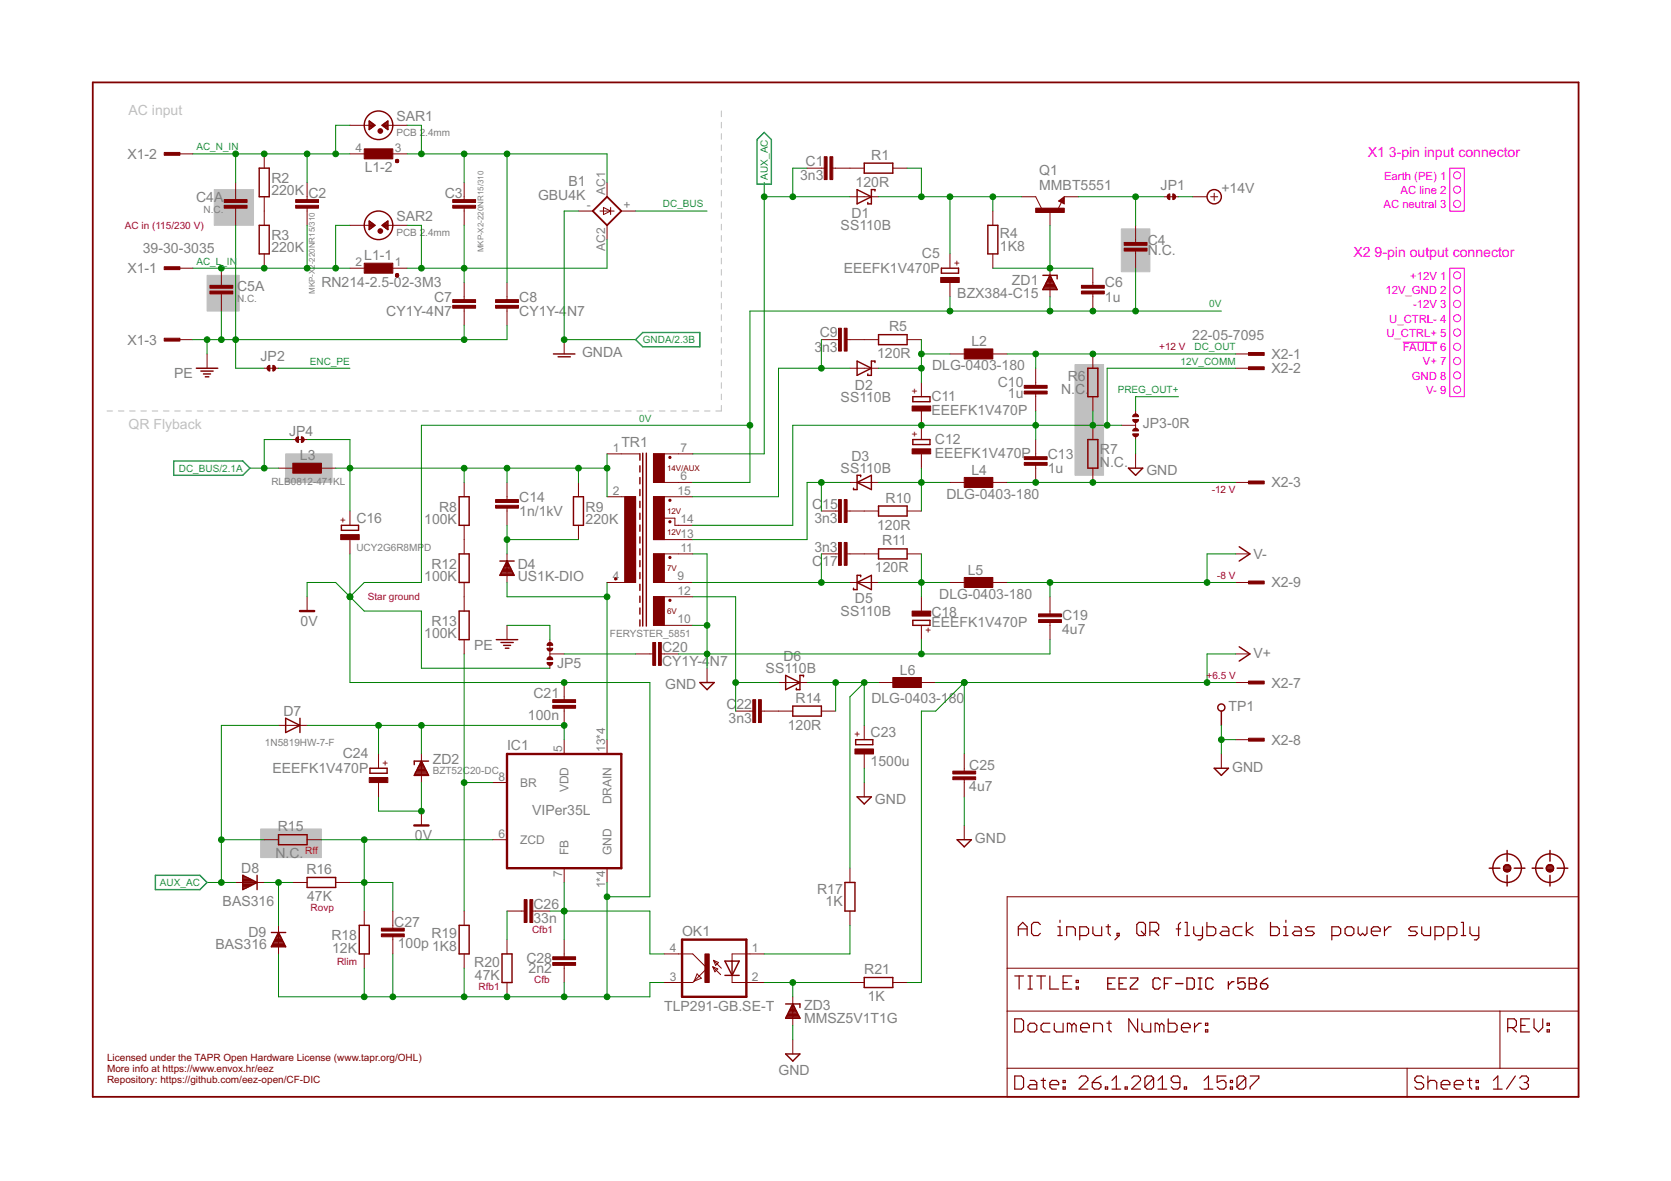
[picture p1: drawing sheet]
<svg xmlns="http://www.w3.org/2000/svg" width="297mm" height="210mm" viewBox="0 0 297 210" stroke-linecap="round" stroke-linejoin="round" font-family="sans-serif">
<g fill="none" stroke="#c0c0c0" stroke-width=".18">
<path d="M128.2 19.7v1M128.2 21.7v1.1M128.2 23.7v1.1M128.2 25.8v1M128.2 27.8v1M128.2 29.8v1M128.2 31.8v1M128.2 33.8v1M128.2 35.8v1M128.2 37.8v1M128.2 39.9v1M128.2 41.9v1"/>
<path d="M128.2 43.9v1M128.2 45.9v1M128.2 47.9v1M128.2 49.9v1M128.2 51.9v1M128.2 53.9v1M128.2 55.9v1.1M128.2 58v1M128.2 60v1M19 73h1M21 73h1M23 73h1"/>
<path d="M25 73h1M27.1 73h.9M29 73h1.1M31.1 73h.9M33.1 73h1M35.1 73h1M37.1 73h1M39.1 73h1M41.1 73h1M43.1 73h1M45.1 73h1M47.1 73h1"/>
<path d="M49.1 73h1M51.1 73h1M53.1 73h1M55.1 73h1M57.1 73h1M59.1 73h1M61.1 73h1M63.1 73h1M65.1 73h1M67.1 73h1M69.1 73h1M71.1 73h1"/>
<path d="M73.1 73h1M75.1 73h1M77.1 73h1M79.1 73h1M81.1 73h1M83.1 73h1.1M85.2 73h.9M87.1 73h1.1M89.2 73h1M91.2 73h1M93.2 73h1M95.2 73h1"/>
<path d="M97.2 73h1M99.2 73h1M101.2 73h1M103.2 73h1M105.2 73h1M107.2 73h1M109.2 73h1M111.2 73h1M113.2 73h1M115.2 73h1M117.2 73h1M119.2 73h1"/>
<path d="M121.2 73h1M123.2 73h1M125.2 73h1M128.2 72.1v.9h-1M128.2 62v1M128.2 64v1M128.2 66v1M128.2 68v1M128.2 70v1"/>
</g>
<g fill="#c0c0c0" stroke="#c0c0c0" stroke-width=".18">
<path d="M46.3 147.3h10.8v5.1h-10.8z"/>
<path d="M199.3 40.7h5.1v7.6h-5.1z"/>
<path d="M38.1 33.7h7v6.3h-7z"/>
<path d="M36.8 48.9h5.7v6.4h-5.7z"/>
<path d="M50.8 80.7h8.2v5h-8.2z"/>
<path d="M191.1 64.8h5.1v19.7h-5.1z"/>
</g>
<g fill="none" stroke="#800000" stroke-width=".21">
<path d="M180.4 173.5h1.5M181 166.3v-1.6l.8-.8 .8 .8v1.6M181 165.1h1.6M181.2 173.5v2.3M182.7 173.5h.8M182.7 175.8h.8M183.1 173.5v2.3M184.3 173.5h1.5M184.9 164.3l-.4-.4h-.8l-.3 .4v1.6l.3 .4h.8l.4-.4M185.1 173.5v2.3M186.6 173.5v2.3h1.6M188 166.3h.8"/>
<path d="M188 164.7h.4v1.6M188.4 163.6v.3M189 174.6h.7M189.6 166.3v-1.6h1.2l.4 .4v1.2M190.5 173.5h-1.5v2.3h1.5M191.3 175.4h.4v.4h-.4zM191.3 174.2h.4v.4h-.4zM191.9 166.3h1.2l.4-.4v-.8l-.4-.4h-1.2v2.3M194.3 164.7v1.2l.4 .4h1.1v-1.6M196.6 164.7h.8M197 164.3v1.6l.4 .4M198.6 165.9h.3v.4h-.3z"/>
<path d="M198.9 166.3l-.7 .7M202.5 163.9h.7l.4 .4v1.6l-.4 .4h-.7l-.4-.4v-1.6zM202.9 165.5l.7 .8M204.4 165.5h1.2l.4-.4v-.8l-.4-.4h-1.2v2.4M205.2 165.5l.8 .8M209.1 165.1h.8M209.9 163.9l-.4 .4v2M210.7 163.9h.3v2.4M210.7 166.3h.7M212.2 164.7v1.2l.4 .4h1.2M213.8 164.7v2l-.4 .3h-.4M214.5 163.9v2.4h1.2l.4-.4v-.8l-.4-.4h-1.2"/>
<path d="M217.3 164.7h.8l.3 .4v1.2h-1.1l-.4-.4 .4-.4h1.1M220.8 164.7h-1.2l-.4 .4v.8l.4 .4h1.2M221.6 163.9v2.4M222.7 164.7l-1.1 .8 1.1 .8M225.8 163.9v2.4h1.2l.4-.4v-.8l-.4-.4h-1.2M228.2 166.3h.8M228.2 164.7h.4v1.6M228.6 163.6v.3M230.1 164.7h.8l.4 .4v1.2h-1.2l-.4-.4 .4-.4h1.2M233.6 164.7h-1.1l-.4 .4 .4 .4h.8l.3 .4-.3 .4h-1.2M236.7 166.3h1.2l.4-.4v-.8l-.4-.4h-1.2v2.3M239.5 164.7h.8l.4 .4v.8l-.4 .4h-.8l-.4-.4v-.8z"/>
<path d="M241.4 164.7v1.2l.4 .4 .4-.4 .4 .4 .4-.4v-1.2M243.8 165.5h1.5v-.4l-.4-.4h-.7l-.4 .4v.8l.4 .4h.7M246.1 164.7v1.6M247.3 164.7h-.4l-.8 .8M252 164.7h-1.2l-.4 .4 .4 .4h.8l.4 .4-.4 .4h-1.2M252.7 164.7v1.2l.4 .4h1.2v-1.6M255.1 166.3h1.1l.4-.4v-.8l-.4-.4h-1.1v2.3M257.4 166.3h1.2l.4-.4v-.8l-.4-.4h-1.2v2.3M259.8 163.9h.3v2.4M259.8 166.3h.7M261.3 164.7v1.2l.4 .4h1.2M262.9 164.7v2l-.4 .3h-.4"/>
<path d="M180.4 181.1h1.2l.3 .4v1.5l-.3 .4h-1.2zM180.4 191.2h1.2l.3 .4v1.6l-.3 .4h-1.2zM182.7 182.2l.4-.3h.8l.4 .3v.8l-.4 .4h-.8l-.4-.4zM183.1 192h.8l.4 .4v1.2h-1.2l-.4-.4 .4-.4h1.2M185.1 192h.7M185.5 191.6v1.6l.3 .4M186.6 192.8h1.6v-.4l-.4-.4h-.8l-.4 .4v.8l.4 .4h.8M186.6 181.9h-1.1l-.4 .3v.8l.4 .4h1.1M187.4 181.9v1.1l.4 .4h1.2v-1.5M189 193.2h.4v.4h-.4zM189 192h.4v.4h-.4zM190.5 182.2l-.4-.3h-.4v1.5"/>
<path d="M190.5 182.2l.4-.3 .4 .3v1.2M190.5 182.2v1.2M191.8 191.6l.4-.4h.8l.4 .4v.4l-1.6 1.6h1.6M192.1 182.6h1.5v-.4l-.3-.3h-.8l-.4 .3v.8l.4 .4h.8M194.2 192.4h1.1l.4 .4v.4l-.4 .4h-.8l-.3-.4zM194.4 183.4v-1.5h1.2l.4 .3v1.2M195.7 191.2l-.8 .4-.7 .8M196.5 193.2h.4v.4h-.4zM196.8 181.9h.7M197.1 181.5v1.5l.4 .4M197.7 193.6h1.5M197.7 192l.7-.8v2.4"/>
<path d="M200 193.2h.4v.4h-.4zM201.2 191.6l.4-.4h.7l.4 .4v.4l-1.5 1.6h1.5M202.2 181.1v2.3l-1.5-2.3v2.3M203 181.9v1.1l.4 .4h1.2v-1.5M205.1 191.6v1.6l-.4 .4h-.8l-.4-.4M205.1 191.6l-.4-.4h-.8l-.4 .4v1.6M205.1 191.6l-1.6 1.6M205.8 193.6h1.6M205.8 192l.8-.8v2.4M206.1 182.2l-.4-.3h-.4v1.5M206.1 182.2v1.2M206.1 182.2l.4-.3 .4 .3v1.2"/>
<path d="M207.7 181.1v2.3h1.2l.3-.4v-.8l-.3-.3h-1.2M209.7 192.4h-1.1l-.4-.4v-.4l.4-.4h.8l.3 .4v1.6l-.3 .4h-.8l-.4-.4M210 182.6h1.6v-.4l-.4-.3h-.8l-.4 .3v.8l.4 .4h.8M210.5 193.2h.4v.4h-.4zM212.3 181.9v1.5M213.5 181.9h-.4l-.8 .7M214 193.6h1.6M214 192l.8-.8v2.4M214.3 183h.4v.4h-.4zM214.3 181.9h.4v.3h-.4zM217.9 191.2h-1.5v1.2l.7-.4h.5l.3 .4v.8l-.3 .4h-.8l-.4-.4M218.7 193.2h.4v.4h-.4z"/>
<path d="M218.7 192h.4v.4h-.4zM221.4 191.6l-.4-.4h-.7l-.4 .4v1.6M221.4 191.6v1.6l-.4 .4h-.7l-.4-.4M221.4 191.6l-1.5 1.6M222.2 191.2h1.6v.4l-1.6 1.6v.4M253.1 191.6l-.4-.4h-.8l-.4 .4v.4l.4 .4h.8l.4 .4v.4l-.4 .4h-.8l-.4-.4M253.8 192.4l.4-.4h.8l.4 .4v1.2M253.8 191.2v2.4M256.2 192.8h1.5v-.4l-.4-.4h-.7l-.4 .4v.8l.4 .4h.7M258.5 192.8h1.6v-.4l-.4-.4h-.8l-.4 .4v.8l.4 .4h.8M260.9 192h.7M261.2 191.6v1.6l.4 .4"/>
<path d="M262.4 193.2h.4v.4h-.4zM262.4 192h.4v.4h-.4zM265.5 193.6h1.5M265.5 192l.8-.8v2.4M268 182.6h1.2l.4-.4v-.7l-.4-.4h-1.2v2.3M268.8 182.6l.8 .8M269.4 191.2l-1.6 2.4M270.2 191.6l.3-.4h.8l.4 .4v.4l-.4 .4M270.3 182.2h.8M270.9 192.4h.4M271.3 192.4l.4 .4v.4l-.4 .4h-.8l-.3-.4M271.9 181.1h-1.6v2.3h1.6"/>
<path d="M272.7 181.1v1.5l.8 .8 .7-.8v-1.5M275 183h.4v.4h-.4zM275 181.9h.4v.3h-.4z"/>
</g>
<g fill="none" stroke="#800000" stroke-width=".25">
<path d="M46.1 29.9h1.8v5.1h-1.8zM65.6 21.5l1.1 .8-1.1 .7zM65.6 39.3l1.1 .7-1.1 .8zM65.6 39.9h.8M65.6 39.6h.5M65.6 39.4h.2M65.6 23h.1M65.6 22.8h.4M65.6 22.5h.7M65.6 22.3h1M65.6 22.1h.8M65.6 21.9h.5"/>
<path d="M65.6 21.6h.2M67.9 22.3l1-.8v1.5zM68 22.3h.9M68.2 39.9h.7M68.2 22.1h.7M68.3 22.5h.6M68.5 39.6h.4M68.5 21.9h.4M68.6 22.8h.3M68.7 39.4h.2M68.7 21.6h.2M68.9 23h.1"/>
<path d="M70.3 28.5h.5M70.4 28.7a.25 .25 0 0 1 .2-.3 .25 .25 0 0 1 .2 .3M70.4 28.7l.1 .2 .3-.2M70.4 28.7h.4M152.4 33.7l2.5 1.3-2.5 1.2zM153.6 29h5.1v1.8h-5.1zM155.5 34v-.3h-.6v2.5h-.6v-.2M188.7 35.7l.2-.1v.4l-.5-.3 .7-.5v.8M46.1 40h1.8v5.1h-1.8zM65.6 40.7h.1M65.6 40.5h.4M65.6 40.3h.7"/>
<path d="M65.6 40.1h1M67.9 40l1-.7v1.5zM68 40.1h.9M68.3 40.3h.6M68.6 40.5h.3M68.9 40.7h.1M70.3 49h.5M70.4 48.7a.25 .25 0 0 0 0 .4 .25 .25 0 0 0 .4 0 .25 .25 0 0 0 0-.4M70.4 48.7h.4M156.2 59.5h5v1.8h-5zM167.3 47.7h3.1v.9h-3.1zM175.6 40h1.8v5.1h-1.8z"/>
<path d="M185.4 48.9h2.5v.7M185.4 51.4h2.5M185.5 51.2h2.3M185.6 51h2.1M185.7 50.7h1.8M185.8 50.5h1.6M185.9 50.3h1.4M186.1 50.1h1.1M186.2 49.8h.9M186.3 49.6h.7M186.4 49.4h.5M186.5 49.2h.3"/>
<path d="M186.6 49h.1M186.6 48.9l1.3 2.6h-2.5zM34.9 65.4h3.8M35.7 66h2.2M36.2 66.5h1.2M36.5 67h.6M98.4 62.9h3.8M99.2 63.4h2.2M152.4 64.2l2.5 1.2-2.5 1.3zM155.5 64.4v-.2h-.6v2.5h-.6v-.2M162.3 70.5h3v.9h-3zM162.3 78.1h3v.9h-3z"/>
<path d="M193.4 65.4h1.8v5.1h-1.8zM193.4 78.1h1.8v5.1h-1.8zM60.7 93.4h3v.9h-3zM81.6 88.3h1.8v5.1h-1.8zM81.6 98.4h1.8v5.1h-1.8zM88.9 99.7h2.5M90.1 99.8h.1M90.1 99.7l1.3 2.6h-2.5zM101.9 88.3h1.8v5.1h-1.8zM113.7 80.7v1.1M113.7 82.8v1.1M113.7 84.9v1.1"/>
<path d="M113.7 87v1.1M113.7 89.1v1.1M113.7 91.2v1.1M113.7 93.3v1.1M113.7 95.4v1.1M113.7 97.5v1.1M113.7 99.6v1.1M114.3 80.5v30.8M114.9 80.5v30.8M152.4 85.7l2.5-1.2v2.5zM153 84.7v-.2h-.6v2.5h-.7v-.2M156.2 89.9h5v1.8h-5z"/>
<path d="M156.2 97.6h5v1.7h-5zM200.6 83.2h2.5l-1.2 1.3zM220.3 97.2l1.9 1.2-1.9 1.3M81.6 108.6h1.8v5.1h-1.8zM88.2 113.7h3.8M89 102.1h2.3M89 114.2h2.2M89.1 101.9h2.1M89.2 101.6h1.9M89.3 101.4h1.7M89.4 101.2h1.5M89.5 101h1.3"/>
<path d="M89.5 114.7h1.3M89.6 100.7h1M89.7 100.5h.8M89.8 115.2h.7M89.9 100.3h.5M90 100.1h.3M113.7 101.7v1.1M113.7 103.8v1.1M113.7 106v1.1M113.7 108.1v1.1M113.7 110.2v1.1M152.4 103.5l2.5-1.2v2.5z"/>
<path d="M153 102.5v-.2h-.6v2.5h-.7v-.3M162.3 110.3h3v.8h-3zM220.3 115l1.9 1.2-1.9 1.3M50.8 127.7l2.5 1.2-2.5 1.3zM53.3 127.7v2.5M65.8 136.5h3v.9h-3zM73.7 137.6h2.4M73.8 137.4h2.2M73.9 137.2h2M74.1 136.9h1.6M74.2 136.7h1.4M74.3 136.5h1.2"/>
<path d="M74.4 136.3h1M74.5 136.1h.8M74.6 135.8h.6M74.7 135.6h.4M74.8 135.4h.2M74.9 135.3l1.3 2.5h-2.6zM76.2 135.3h-2.6v.6M124.4 121.3h2.6l-1.3 1.3zM139.7 120l2.5 1.3-2.5 1.3zM140.9 125.5h5.1v1.8h-5.1zM142.8 120.3v-.3h-.6v2.6h-.6v-.3M152.1 131.5h3.1v.9h-3.1z"/>
<path d="M215.8 136.5h2.6l-1.3 1.3zM217.1 126.4v2.5M43.2 155.6l2.5 1.2-2.5 1.3zM43.2 158.1h.1M43.2 157.8h.5M43.2 157.6h1M43.2 157.4h1.4M43.2 157.2h1.9M43.2 157h2.3M43.2 156.7h2.2M43.2 156.5h1.8M43.2 156.3h1.4"/>
<path d="M43.2 156.1h.9M43.2 155.9h.5M43.2 155.6h.1M45.7 155.6v2.5M49.5 148.4h5.1v1.7h-5.1zM54.6 156h5.1v1.7h-5.1zM150.2 156.8h1.8v5.1h-1.8zM152.4 141.6h2.5l-1.3 1.3zM170.1 149.2h2.6l-1.3 1.3zM264.7 154.3h1.9M267.3 154.3a.64 .64 0 0 0 .6 .7 .64 .64 0 0 0 .6-.7M267.3 154.3h1.2"/>
<path d="M267.3 154.5h1.2M267.3 154.1h1.2M267.3 154.1v.2M267.4 154.7h1M267.5 153.8h.8M267.9 151.2v1.9M267.9 155.6v1.9M268.4 153.9a.64 .64 0 0 0-1.1 .2M268.4 153.9l.1 .4M269.2 154.3h1.9M272.4 154.3h1.9M274.9 154.3h1.3"/>
<path d="M274.9 154.5h1.2M274.9 154.1a.64 .64 0 0 0 .5 .8 .64 .64 0 0 0 .8-.6M274.9 154.1h1.2M275 154.7h1M275.1 153.9a.64 .64 0 0 1 1 .2M275.1 153.9l-.2 .2M275.1 153.8h.8M275.5 151.2v1.9M275.5 155.6v1.9M276.1 154.1l.1 .2M276.8 154.3h1.9M48.2 165.7h2.6"/>
<path d="M48.3 168.1h2.4M48.5 167.8h2M48.6 167.6h1.8M48.7 167.4h1.6M48.8 167.2h1.4M48.9 166.9h1.2M49 166.7h1M49.1 166.5h.8M49.2 166.3h.6M49.3 166.1h.4M49.4 165.8h.2M49.5 165.7l1.3 2.6h-2.6z"/>
<path d="M63.9 164.5h1.7v5h-1.7zM81.6 164.5h1.8v5h-1.8zM89.2 169.5h1.8v5.1h-1.8zM128.9 170.8h2.5l-1.3 2.6zM128.9 173.4h2.5M130.1 170.8v2.6M139.7 178.4h2.5v.7M140.2 179.8h1.4M140.3 179.6h1.2M140.4 179.4h1M140.6 179.2h.7M140.7 178.9h.5"/>
<path d="M140.8 178.7h.3M140.9 178.5h.1M140.9 178.4l1.3 2.6h-2.5zM153.6 173.7h5.1v1.8h-5.1zM139.7 187.3h2.5l-1.3 1.3zM139.8 180.7h2.3M139.9 180.5h2.1M140 180.3h1.8M140.1 180.1h1.6"/>
<circle cx="67.3" cy="22.3" r="2.54"/>
<circle cx="215.8" cy="35" r="1.27"/>
<circle cx="67.3" cy="40" r="2.54"/>
<circle cx="217.1" cy="125.8" r=".64"/>
<circle cx="267.9" cy="154.3" r="2.54"/>
<circle cx="275.5" cy="154.3" r="2.54"/>
</g>
<g fill="none" stroke="#800000" stroke-width=".18">
<path d="M31.7 27.3h2.6M41.9 32.4v3.1M41.9 37v3M47 27.3v2.6M47 35v5M54.6 32.4v3.1M54.6 37v3M62.2 27.3h2.5M62.2 22.3h3.5M68.9 22.3h3.5M69.8 27.3h2.6M82.5 32.4v3.1"/>
<path d="M82.5 37v3M102.8 37.5h2.6M106.6 37.5h2.6M107.3 36.9l1.2 .6-1.2 .6zM107.9 32.4v2.6M108.5 36.9v1.2M110.4 37.5h2.6M143.5 29.9h3M148 29.9h5.6M151.1 35h5.1M158.7 29.9h2.5M176.5 37.5v2.5"/>
<path d="M181.6 35h2.5l1 2M186.6 37.5v2.5M188.2 35.7l1-.7v1.2zM188.7 36l-.6 1.2M189.2 35h2.5M206.9 35h2.6M212 35h2.6M215.2 35h1.3M215.8 34.3v1.3M31.7 47.7h2.6M39.3 47.7v3M39.3 52.2v3.1"/>
<path d="M47 45.1v2.6M62.2 47.7h2.5M62.2 40h3.5M68.9 40h3.5M69.8 47.7h2.6M82.5 50.2v3.1M82.5 54.8v3M90.1 50.2v3.1M90.1 54.8v3M107.9 40v2.6M168.9 45.1v2.6M168.9 50.2v2.5"/>
<path d="M176.5 45.1v2.6M186.6 47.7v5M194.3 47.7v3M194.3 52.2v3.1M201.9 40v3.1M201.9 44.6v3.1M31.7 60.4h2.6M36.8 62.9v2.5M47 65.4h2.5M52 78.1h2.6M100.3 60.4v2.5M146 60.4h3.1"/>
<path d="M150.6 60.4h5.6M151.1 65.4h5.1M161.2 60.4h2.6M163.8 68v2.5M163.8 73v5.1M168.9 62.9h2.5M176.5 62.9h2.5M184.1 65.4v3.1M184.1 70v3M184.1 78.1v3.1M194.3 62.9v2.5M194.3 70.5v2.5"/>
<path d="M194.3 75.6v2.5M199.3 75.6h2.6M201.9 73v.8M201.9 75.1v1M201.9 77.4v.7M219.6 65.4h2.6M219.6 62.9h2.6M49.5 83.2h2.5M57.1 83.2h2.6M62.2 90.8v2.6M62.2 95.9v2.5M82.5 85.7v2.6"/>
<path d="M82.5 93.4v5M90.1 85.7v3.1M90.1 90.3v3.1M90.1 98.4v5.1M102.8 85.7v2.6M102.8 93.4v2.5M107.9 88.3h5.1v15.2h-5.1M107.9 80.7h5.8M111.1 88.3v15.2M118.1 92.1h1.9v1.3h3.1M118.1 80.7v5M118.1 88.3v7.6"/>
<path d="M118.1 98.4v5.1M123.1 98.4h-6.9v5.1h6.9M123.1 80.7h-6.9v5h6.9M123.1 88.3h-6.9v7.6h6.9M146 98.4h3.1M146 90.8h3.1M150.6 98.4h5.6M150.6 90.8h5.6M151.1 85.7h5.1M161.2 98.4h2.6M161.2 90.8h2.6M163.8 80.7v2.5"/>
<path d="M168.9 85.7h2.5M176.5 85.7h2.5M184.1 82.7v3M194.3 83.2v2.5M201.9 80.7v2.5M219.6 98.4h2.6M219.6 85.7h2.6M54.6 106.1v2.5M82.5 103.5v5.1M82.5 113.7v2.5M90.1 111.1v2.6M97.7 116.2h2.6"/>
<path d="M97.7 113.7v3.3M97.7 118v.8M113 116.2h3M117.6 116.2h3M118.1 106.1v5M123.1 106.1h-6.9v5h6.9M125.7 118.8v2.5M151.1 103.5h5.1M163.8 106.1v2.5M163.8 111.1v2.6M168.9 103.5h2.5M176.5 103.5h2.5"/>
<path d="M186.6 106.1v3M186.6 110.6v3.1M219.6 103.5h2.6M219.6 116.2h2.6M49.5 128.9h5.1M67.3 134v2.5M67.3 139.1v2.5M74.9 134v5.1M87.6 139.1h2.5M100.3 121.3v3.1M100.3 125.9v3M100.3 131.5v2.5"/>
<path d="M107.9 131.5v2.5M130.8 126.4h3M135.3 126.4h5.6M138.4 121.3h5.1M146 126.4h2.5M153.6 128.9v2.6M153.6 134v2.5M153.6 139.1v2.5M156.2 121.3h2.5M163.8 121.3h2.5M171.4 134v3.1M171.4 138.6v3"/>
<path d="M217.1 134v2.5M219.6 121.3h2.6M219.6 131.5h2.6M41.9 156.8h5.1M47 149.2h2.5M52 156.8h2.6M54.6 149.2h2.5M59.7 156.8h2.5M74.9 144.2v2.5M87.6 149.2h2.5M100.3 154.3v2.5M107.9 154.3v2.5"/>
<path d="M151.1 154.3v2.5M171.4 146.7v2.5M179 159.4h101.6v35.5h-101.6zM49.5 164.5v5M64.7 161.9v2.6M64.7 169.5v2.6M69.8 161.9v3.1M69.8 166.5v3M82.5 161.9v2.6M82.5 169.5v2.6M90.1 167v2.5M90.1 174.6v2.6"/>
<path d="M90.1 161.9h3.1M94.7 161.9h3M100.3 167v3.1M100.3 171.6v3M118.1 169.5h5l2.6 2.6-2.6 2.5h-5M123.9 173.1l.8 .8-1.3 .5zM126.7 171.8l1.4 1.4M126.7 171.8l.9 .4-.5 .5zM126.8 170.7l.9 .4-.5 .5zM126.8 170.7l1.4 1.4M130.1 173.4v1.2h5.7M135.8 169.5h-5.7v1.3"/>
<path d="M140.9 177.2v5M151.1 161.9v2.6M151.1 174.6h2.5M158.7 174.6h2.5M179 179.7h101.6M179 172.1h101.6M266.6 179.7v10.2M140.9 184.8v2.5M179 189.9h101.6M250.1 189.9v5"/>
</g>
<g fill="#800000" stroke="#800000" stroke-width=".18">
<path d="M158.7 120.4h5.1v1.8h-5.1z"/>
<path d="M171.4 62h5.1v1.8h-5.1z"/>
<path d="M162.1 72.2h3.3v.8h-3.3z"/>
<path d="M171.4 102.6h5.1v1.8h-5.1z"/>
<path d="M162.1 108.6h3.3v.9h-3.3z"/>
<path d="M182.1 69.5h4v.5h-4z"/>
<path d="M182.1 68.5h4v.5h-4z"/>
<path d="M199.8 44.1h4.1v.5h-4.1z"/>
<path d="M199.8 43.1h4.1v.5h-4.1z"/>
<path d="M117.1 114.2h.5v4.1h-.5z"/>
<path d="M116 114.2h.5v4.1h-.5z"/>
<path d="M192.2 51.7h4.1v.5h-4.1z"/>
<path d="M192.2 50.7h4.1v.5h-4.1z"/>
<path d="M125.3 169.5h.8v5.1h-.8z"/>
<path d="M169.4 138.1h4v.5h-4z"/>
<path d="M169.4 137.1h4v.5h-4z"/>
<path d="M184.6 109.1h4.1v.5h-4.1z"/>
<path d="M184.6 110.1h4.1v.5h-4.1z"/>
<path d="M88.1 89.8h4.1v.5h-4.1z"/>
<path d="M88.1 88.8h4.1v.5h-4.1z"/>
<path d="M98.3 171.1h4v.5h-4z"/>
<path d="M98.3 170.1h4v.5h-4z"/>
<path d="M149.1 58.3h.5v4.1h-.5z"/>
<path d="M150.1 58.3h.5v4.1h-.5z"/>
<path d="M146.5 27.9h.5v4h-.5z"/>
<path d="M147.5 27.9h.5v4h-.5z"/>
<path d="M67.8 166h4.1v.5h-4.1z"/>
<path d="M67.8 165h4.1v.5h-4.1z"/>
<path d="M98.3 125.4h4v.5h-4z"/>
<path d="M98.3 124.4h4v.5h-4z"/>
<path d="M149.1 96.4h.5v4.1h-.5z"/>
<path d="M150.1 96.4h.5v4.1h-.5z"/>
<path d="M133.8 124.4h.5v4h-.5z"/>
<path d="M134.8 124.4h.5v4h-.5z"/>
<path d="M60.6 95h3.3v.9h-3.3z"/>
<path d="M94.2 159.9h.5v4.1h-.5z"/>
<path d="M93.2 159.9h.5v4.1h-.5z"/>
<path d="M64.7 46.8h5.1v1.8h-5.1z"/>
<path d="M64.7 26.5h5.1v1.7h-5.1z"/>
<path d="M52.6 36.5h4v.5h-4z"/>
<path d="M52.6 35.5h4v.5h-4z"/>
<path d="M80.5 36.5h4v.5h-4z"/>
<path d="M80.5 35.5h4v.5h-4z"/>
<path d="M88.1 53.3h4.1v.5h-4.1z"/>
<path d="M88.1 54.3h4.1v.5h-4.1z"/>
<path d="M80.5 53.3h4v.5h-4z"/>
<path d="M80.5 54.3h4v.5h-4z"/>
<path d="M167.2 49.3h3.3v.9h-3.3z"/>
<path d="M152 133.1h3.3v.9h-3.3z"/>
<path d="M37.3 50.7h4.1v.5h-4.1z"/>
<path d="M37.3 51.7h4.1v.5h-4.1z"/>
<path d="M39.9 35.5h4v.5h-4z"/>
<path d="M39.9 36.5h4v.5h-4z"/>
<path d="M65.6 138.2h3.3v.9h-3.3z"/>
<path d="M29.2 27.1h2.8v.5h-2.8z"/>
<path d="M184.1 37h5.1v.8h-5.1z"/>
<path d="M29.2 60.1h2.8v.5h-2.8z"/>
<path d="M29.2 47.4h2.8v.5h-2.8z"/>
<path d="M52 82.3h5.1v1.8h-5.1z"/>
<path d="M171.4 84.9h5.1v1.7h-5.1z"/>
<path d="M162.1 79.8h3.3v.9h-3.3z"/>
<path d="M182.1 82.2h4v.5h-4z"/>
<path d="M182.1 81.2h4v.5h-4z"/>
<path d="M149.1 88.8h.5v4.1h-.5z"/>
<path d="M150.1 88.8h.5v4.1h-.5z"/>
<path d="M116.2 98.4h1.9v5.1h-1.9z"/>
<path d="M116.2 80.7h1.9v5h-1.9z"/>
<path d="M111.1 88.3h1.9v15.2h-1.9z"/>
<path d="M116.2 88.3h1.9v7.6h-1.9z"/>
<path d="M116.2 106.1h1.9v5h-1.9z"/>
<path d="M221.9 62.7h2.8v.5h-2.8z"/>
<path d="M221.9 65.2h2.8v.5h-2.8z"/>
<path d="M221.9 85.5h2.8v.5h-2.8z"/>
<path d="M221.9 121.1h2.8v.5h-2.8z"/>
<path d="M221.9 131.2h2.8v.5h-2.8z"/>
<path d="M221.9 103.3h2.8v.5h-2.8z"/>
</g>
<path d="M53.3 108.6h2.6M90.1 134h20.3v20.3h-20.3zM73.6 146.7h2.6M121.2 167h11.5v10.2h-11.5z" fill="none" stroke="#800000" stroke-width=".42"/>
<g fill="none" stroke="#800000" stroke-width=".32">
<path d="M16.5 14.6h264.1v180.3h-264.1zM105.4 37.5l2.5-2.5 2.5 2.5-2.5 2.5z"/>
<circle cx="119.1" cy="81.3" r=".13"/>
<circle cx="119.1" cy="99.1" r=".13"/>
<circle cx="119.1" cy="92.7" r=".13"/>
<circle cx="119.1" cy="88.9" r=".13"/>
<circle cx="109.4" cy="102.9" r=".13"/>
<circle cx="119.1" cy="106.7" r=".13"/>
</g>
<g fill="none" stroke="#800000" stroke-width=".23">
<path d="M196.9 174.8h.7M198.2 173.8h-1.3v2h1.3M198.9 174.8h.7M200.2 173.8h-1.3v2h1.3M200.9 173.8h1.3v.4l-1.3 1.3v.3h1.3M206.3 174.2l-.4-.4h-.6l-.3 .4v1.3l.3 .3h.6l.4-.3M207 174.8h.6M208.3 173.8h-1.3v2M209 174.8h1.3M211 173.8h1l.3 .4v1.3l-.3 .3h-1zM213 173.8h.7M213 175.8h.7"/>
<path d="M213.3 173.8v2M215.6 174.2l-.3-.4h-.6l-.4 .4v1.3l.4 .3h.6l.3-.3M218.4 174.5v1.3M219.4 174.5h-.4l-.6 .6M221.3 173.8h-1.3v1l.7-.3h.3l.3 .3v.7l-.3 .3h-.6l-.4-.3M222.1 173.8h.9l.4 .4v.3l-.4 .3 .4 .3v.4l-.4 .3h-.9zM222.1 174.8h.9M224.1 174.8h.9l.4 .3v.4l-.4 .3h-.6l-.3-.3zM225.4 173.8l-.7 .4-.6 .6"/>
</g>
<g fill="none" stroke="#800000" stroke-width=".51">
<circle cx="67.6" cy="23.3" r=".25"/>
<circle cx="67.6" cy="41.1" r=".25"/>
</g>
<g fill="#800000" stroke="#800000" stroke-width=".18">
<path d="M97.2 117.8h1.1a.51 .51 0 0 1-.6 .5 .51 .51 0 0 1-.5-.5z" fill-rule="evenodd"/>
<path d="M97.7 116.7l.4 .2 .2 .3h-.6z" fill-rule="evenodd"/>
<path d="M97.4 116.9l.3-.2v.5h-.5z" fill-rule="evenodd"/>
<path d="M97.7 114.2l.4 .1 .2 .4h-.6z" fill-rule="evenodd"/>
<path d="M97.4 114.3l.3-.1v.5h-.5z" fill-rule="evenodd"/>
<path d="M97.2 115.2h1.1a.51 .51 0 0 1-.6 .5 .51 .51 0 0 1-.5-.5z" fill-rule="evenodd"/>
<path d="M208.5 34.5l.4 .1 .1 .4h-.5z" fill-rule="evenodd"/>
<path d="M208.5 35h.5l-.1 .3-.4 .2z" fill-rule="evenodd"/>
<path d="M207.6 34.6l.4-.1v1l-.3-.1-.2-.3z" fill-rule="evenodd"/>
<path d="M53.6 77.6l.3 .2 .2 .3h-.5z" fill-rule="evenodd"/>
<path d="M53.6 78.1h.5l-.2 .4-.3 .1z" fill-rule="evenodd"/>
<path d="M52.7 77.8l.4-.2v1h-.3l-.2-.3z" fill-rule="evenodd"/>
<path d="M48.5 64.9l.4 .2 .1 .3h-.5z" fill-rule="evenodd"/>
<path d="M48.5 65.4h.5l-.1 .4-.3 .2z" fill-rule="evenodd"/>
<path d="M47.6 65.1l.4-.2v1.1l-.3-.1-.2-.3z" fill-rule="evenodd"/>
<path d="M201.4 73.8a.51 .51 0 0 1 .6-.2 .51 .51 0 0 1 .4 .5h-1z" fill-rule="evenodd"/>
<path d="M201.4 76.3a.51 .51 0 0 1 .6-.2 .51 .51 0 0 1 .4 .5h-1z" fill-rule="evenodd"/>
<path d="M201.4 74.6h1a.51 .51 0 0 1-.5 .5 .51 .51 0 0 1-.5-.5z" fill-rule="evenodd"/>
<path d="M201.4 77.1h1a.51 .51 0 0 1-.5 .5 .51 .51 0 0 1-.5-.5z" fill-rule="evenodd"/>
</g>
<g fill="none" stroke="#008000" stroke-width=".18">
<path d="M34.3 27.3h27.9M41.9 27.3v5.1M54.6 27.3v5.1M62.2 22.3h-2.5v5M72.4 27.3h35.5v5.1M72.4 22.3h2.5v5M82.5 27.3v5.1M90.1 27.3v22.9M102.8 37.5h-2.5v22.9h12.7M113 37.5h12.7M135.8 35h15.3M135.8 32.4v48.3h-12.7"/>
<path d="M143.5 29.9h-2.6v5.1M156.2 35h25.4M161.2 29.9h2.6v5.1M168.9 35v10.1M176.5 35v2.5M191.7 35h15.2M201.9 35v5M209.5 35h2.5M34.3 47.7h27.9M39.3 55.3v5.1M41.9 40v25.4h5.1M54.6 40v7.7"/>
<path d="M62.2 40h-2.5v7.7M72.4 40h2.5v7.7M82.5 40v10.2M82.5 57.8v2.6M90.1 57.8v2.6h-55.8M107.9 42.6v5.1h-35.5M168.9 52.7v2.6M176.5 47.7h17.8M186.6 40v7.7M186.6 52.7v2.6M201.9 47.7v7.6M217.1 55.3h-83.8v30.4h-10.2"/>
<path d="M36.8 60.4v2.5M49.5 65.4h12.7M52 78.1h-5v5.1M54.6 78.1h7.6v12.7M133.3 75.6h-58.4v27.9h-10.2l-2.5 2.6M146 60.4v5M151.1 65.4h-12.7v22.9h-15.3M156.2 65.4h7.6M163.8 60.4v7.6M163.8 62.9h5.1M179 62.9h40.6M184.1 62.9v2.5"/>
<path d="M184.1 73v5.1M194.3 73v2.6M199.3 75.6h-58.4v17.8h-17.8M201.9 78.1v2.6M209.5 70.5h-7.6v2.5M219.6 65.4h-22.8v10.2M44.4 83.2h5.1M59.7 83.2h48.2M62.2 98.4v22.9h53.3v38.1h-7.6M82.5 83.2v2.5M90.1 83.2v2.5M90.1 93.4v5"/>
<path d="M90.1 95.9h12.7M102.8 83.2v2.5M107.9 80.7v7.6M123.1 98.4h2.6v20.4M146 85.7v5.1M146 98.4v5.1M151.1 85.7h-7.6v10.2h-20.4M156.2 85.7h12.7M163.8 83.2v7.6M163.8 98.4v7.7M179 85.7h40.6M219.6 98.4h-5v5.1"/>
<path d="M54.6 106.1v-2.6h5.1l5 5.1h10.2v10.2h22.8M82.5 116.2v45.7M90.1 103.5v2.6h17.8M90.1 111.1h7.6v2.6M100.3 116.2h12.7M107.9 103.5v28M123.1 103.5h28M123.1 106.1h7.7v20.3M123.1 111.1h2.6M156.2 103.5h12.7M163.8 113.7v2.5M179 103.5h40.6"/>
<path d="M186.6 103.5v2.6M186.6 113.7v2.5h-66M219.6 116.2h-5v5.1M49.5 128.9h-10.2v27.9M54.6 128.9h45.7v2.6M67.3 128.9v5.1M74.9 128.9v5.1M74.9 139.1v5.1h-7.6v-2.6M82.5 139.1h5.1M130.8 121.3h7.6M143.5 121.3h12.7M148.5 121.3v5.1"/>
<path d="M153.6 128.9v-7.6l-2.5 2.5v30.5M153.6 136.5v2.6M166.3 121.3h53.3M171.4 134v-12.7l-5.1 5.1h-2.5v48.2h-2.6M217.1 128.9v5.1M217.1 131.5h2.5M36.8 156.8h5.1M39.3 149.2h7.7M47 156.8h5M49.5 156.8v7.7M57.1 149.2h30.5M62.2 156.8h7.6v5.1"/>
<path d="M64.7 149.2v12.7M100.3 156.8v10.2M107.9 156.8v20.4M171.4 141.6v5.1M49.5 169.5v7.7h66v-2.6h2.6M64.7 172.1v5.1M69.8 169.5v7.7M82.5 172.1v5.1M90.1 161.9v5.1M97.7 161.9h17.8v7.6h2.6M100.3 174.6v2.6M135.8 174.6h15.3"/>
<path d="M140.9 174.6v2.6M151.1 164.5v5h-15.3M140.9 182.2v2.6"/>
</g>
<g fill="#008000" stroke="#008000" stroke-width=".18">
<circle cx="47" cy="83.2" r=".51"/>
<circle cx="163.8" cy="65.4" r=".51"/>
<circle cx="163.8" cy="62.9" r=".51"/>
<circle cx="163.8" cy="103.5" r=".51"/>
<circle cx="146" cy="65.4" r=".51"/>
<circle cx="146" cy="103.5" r=".51"/>
<circle cx="184.1" cy="62.9" r=".51"/>
<circle cx="194.3" cy="62.9" r=".51"/>
<circle cx="186.6" cy="47.7" r=".51"/>
<circle cx="153.6" cy="121.3" r=".51"/>
<circle cx="148.5" cy="121.3" r=".51"/>
<circle cx="107.9" cy="106.1" r=".51"/>
<circle cx="90.1" cy="95.9" r=".51"/>
<circle cx="100.3" cy="161.9" r=".51"/>
<circle cx="64.7" cy="156.8" r=".51"/>
<circle cx="64.7" cy="149.2" r=".51"/>
<circle cx="163.8" cy="116.2" r=".51"/>
<circle cx="125.7" cy="111.1" r=".51"/>
<circle cx="125.7" cy="116.2" r=".51"/>
<circle cx="217.1" cy="131.5" r=".51"/>
<circle cx="74.9" cy="144.2" r=".51"/>
<circle cx="62.2" cy="106.1" r=".51"/>
<circle cx="186.6" cy="55.3" r=".51"/>
<circle cx="194.3" cy="55.3" r=".51"/>
<circle cx="133.3" cy="75.6" r=".51"/>
<circle cx="201.9" cy="55.3" r=".51"/>
<circle cx="107.9" cy="159.4" r=".51"/>
<circle cx="100.3" cy="177.2" r=".51"/>
<circle cx="90.1" cy="177.2" r=".51"/>
<circle cx="69.8" cy="177.2" r=".51"/>
<circle cx="82.5" cy="177.2" r=".51"/>
<circle cx="64.7" cy="177.2" r=".51"/>
<circle cx="168.9" cy="55.3" r=".51"/>
<circle cx="100.3" cy="121.3" r=".51"/>
<circle cx="107.9" cy="177.2" r=".51"/>
<circle cx="140.9" cy="174.6" r=".51"/>
<circle cx="140.9" cy="35" r=".51"/>
<circle cx="135.8" cy="35" r=".51"/>
<circle cx="39.3" cy="156.8" r=".51"/>
<circle cx="39.3" cy="149.2" r=".51"/>
<circle cx="49.5" cy="156.8" r=".51"/>
<circle cx="82.5" cy="60.4" r=".51"/>
<circle cx="39.3" cy="60.4" r=".51"/>
<circle cx="41.9" cy="60.4" r=".51"/>
<circle cx="36.8" cy="60.4" r=".51"/>
<circle cx="47" cy="47.7" r=".51"/>
<circle cx="39.3" cy="47.7" r=".51"/>
<circle cx="59.7" cy="47.7" r=".51"/>
<circle cx="54.6" cy="47.7" r=".51"/>
<circle cx="47" cy="27.3" r=".51"/>
<circle cx="41.9" cy="27.3" r=".51"/>
<circle cx="59.7" cy="27.3" r=".51"/>
<circle cx="54.6" cy="27.3" r=".51"/>
<circle cx="100.3" cy="60.4" r=".51"/>
<circle cx="82.5" cy="139.1" r=".51"/>
<circle cx="163.8" cy="75.6" r=".51"/>
<circle cx="196.8" cy="75.6" r=".51"/>
<circle cx="184.1" cy="75.6" r=".51"/>
<circle cx="194.3" cy="75.6" r=".51"/>
<circle cx="130.8" cy="121.3" r=".51"/>
<circle cx="171.4" cy="121.3" r=".51"/>
<circle cx="214.6" cy="121.3" r=".51"/>
<circle cx="186.6" cy="103.5" r=".51"/>
<circle cx="214.6" cy="103.5" r=".51"/>
<circle cx="100.3" cy="128.9" r=".51"/>
<circle cx="74.9" cy="128.9" r=".51"/>
<circle cx="67.3" cy="128.9" r=".51"/>
<circle cx="176.5" cy="35" r=".51"/>
<circle cx="168.9" cy="35" r=".51"/>
<circle cx="163.8" cy="35" r=".51"/>
<circle cx="74.9" cy="27.3" r=".51"/>
<circle cx="82.5" cy="27.3" r=".51"/>
<circle cx="90.1" cy="27.3" r=".51"/>
<circle cx="74.9" cy="47.7" r=".51"/>
<circle cx="82.5" cy="47.7" r=".51"/>
<circle cx="201.9" cy="35" r=".51"/>
<circle cx="62.2" cy="83.2" r=".51"/>
<circle cx="107.9" cy="83.2" r=".51"/>
<circle cx="102.8" cy="83.2" r=".51"/>
<circle cx="90.1" cy="83.2" r=".51"/>
<circle cx="82.5" cy="83.2" r=".51"/>
<circle cx="184.1" cy="85.7" r=".51"/>
<circle cx="194.3" cy="85.7" r=".51"/>
<circle cx="163.8" cy="85.7" r=".51"/>
<circle cx="146" cy="85.7" r=".51"/>
</g>
<g fill="none" stroke="#f0f" stroke-width=".18">
<path d="M257.7 29.9h2.6v7.6h-2.6zM257.7 47.7h2.6v22.8h-2.6zM249.4 60.8h6.1"/>
<circle cx="259" cy="33.7" r=".64"/>
<circle cx="259" cy="36.2" r=".64"/>
<circle cx="259" cy="31.2" r=".64"/>
<circle cx="259" cy="56.6" r=".64"/>
<circle cx="259" cy="54" r=".64"/>
<circle cx="259" cy="59.1" r=".64"/>
<circle cx="259" cy="51.5" r=".64"/>
<circle cx="259" cy="48.9" r=".64"/>
<circle cx="259" cy="69.3" r=".64"/>
<circle cx="259" cy="64.2" r=".64"/>
<circle cx="259" cy="66.7" r=".64"/>
<circle cx="259" cy="61.6" r=".64"/>
</g>
<path d="M135.8 23.5l1.3 1.3v7.9h-2.5v-7.9zM114.3 59.1h10.1v2.5h-10.1l-1.3-1.2zM30.9 81.9h12.3l1.2 1.3-1.2 1.3h-12.3zM27.6 155.6h7.9l1.3 1.2-1.3 1.3h-7.9z" fill="none" stroke="#008080" stroke-width=".25"/>
<g font-size="2.5" fill="#c0c0c0">
<text x="22.8" y="20.4">AC input</text>
<text x="22.8" y="76.2">QR Flyback</text>
</g>
<g font-size="2.5" fill="#808080">
<text x="70.5" y="21.5">SAR1</text>
<text x="22.6" y="28.2">X1-2</text>
<text x="143.2" y="29.5">C1</text>
<text x="154.9" y="28.4">R1</text>
<text x="34.9" y="35.9">C4A</text>
<text x="48.2" y="34.7">220K C2</text>
<text x="48.2" y="32.5">R2</text>
<text x="64.8" y="30.5">L1-2</text>
<text x="79.1" y="35.2">C3</text>
<text x="95.6" y="35.6">GBU4K</text>
<text x="101.1" y="33.1">B1</text>
<text x="142.2" y="32">3n3</text>
<text x="152.1" y="33.2">120R</text>
<text x="184.7" y="33.7">MMBT5551</text>
<text x="184.7" y="31.2">Q1</text>
<text x="206.3" y="33.7">JP1</text>
<text x="217.1" y="34.3">+14V</text>
<text x="70.5" y="39.3">SAR2</text>
<text x="149.4" y="40.9">SS110B</text>
<text x="151.3" y="38.8">D1</text>
<text x="25.4" y="45">39-30-3035</text>
<text x="48.2" y="44.9">220K</text>
<text x="48.2" y="42.7">R3</text>
<text x="64.7" y="46.3">L1-1</text>
<text x="163.9" y="45.9">C5</text>
<text x="177.8" y="44.6">1K8</text>
<text x="177.8" y="42.4">R4</text>
<text x="204" y="45.4">N.C.</text>
<text x="204" y="43.5">C4</text>
<text x="22.6" y="48.6">X1-1</text>
<text x="42.1" y="51.7">C5A</text>
<text x="57.1" y="51">RN214-2.5-02-3M3</text>
<text x="77.2" y="53.6">C7</text>
<text x="92.3" y="53.6">C8</text>
<text x="150" y="48.4">EEEFK1V470P</text>
<text x="170.2" y="53">BZX384-C15</text>
<text x="179.9" y="50.7">ZD1</text>
<text x="196.4" y="53.6">1u</text>
<text x="196.4" y="51.1">C6</text>
<text x="68.7" y="56.2">CY1Y-4N7</text>
<text x="92.3" y="56.2">CY1Y-4</text>
<text x="100.8" y="56.2">N7</text>
<text x="145.7" y="60">C9</text>
<text x="158" y="58.9">R5</text>
<text x="22.6" y="61.2">X1-3</text>
<text x="46.3" y="64.2">JP2</text>
<text x="103.5" y="63.5">GNDA</text>
<text x="144.8" y="62.5">3</text>
<text x="146.1" y="62.5">n3</text>
<text x="155.9" y="63.7">120R</text>
<text x="165.7" y="65.8">DLG-0403-180</text>
<text x="172.7" y="61.5">L2</text>
<text x="211.9" y="60.4">22-05-7095</text>
<text x="226" y="63.8">X2-1</text>
<text x="30.9" y="67.2">PE</text>
<text x="149.4" y="71.4">SS110B</text>
<text x="152" y="69.2">D2</text>
<text x="165.6" y="71.3">C11</text>
<text x="177.4" y="68.9">C10</text>
<text x="179.2" y="70.8">1u</text>
<text x="188.6" y="70">N.</text>
<text x="189.8" y="67.7">R</text>
<text x="191.1" y="70">C.</text>
<text x="191.6" y="67.7">6</text>
<text x="226" y="66.3">X2-2</text>
<text x="51.4" y="77.5">JP4</text>
<text x="165.6" y="73.8">EEEFK1V470P</text>
<text x="203.1" y="76.1">JP3-0R</text>
<text x="53.3" y="81.8">L3</text>
<text x="110.5" y="79.4">TR1</text>
<text x="151.3" y="81.9">D3</text>
<text x="166.2" y="81.5">EEEFK1V470P</text>
<text x="166.2" y="78.9">C12</text>
<text x="186.3" y="81.6">C13</text>
<text x="195.5" y="83">N.C.</text>
<text x="195.5" y="80.8">R7</text>
<text x="92.3" y="89.2">C14</text>
<text x="149.4" y="84.1">SS110B</text>
<text x="157.4" y="89.3">R10</text>
<text x="168.2" y="88.7">DLG-0403-180</text>
<text x="172.7" y="84.4">L4</text>
<text x="186.3" y="84.1">1u</text>
<text x="203.8" y="84.4">GND</text>
<text x="226" y="86.6">X2-3</text>
<text x="63.3" y="92.9">C16</text>
<text x="75.4" y="93.1">100K</text>
<text x="78.1" y="90.9">R8</text>
<text x="92.3" y="91.7">1n/1kV</text>
<text x="104.1" y="93.1">220K</text>
<text x="104.1" y="90.9">R9</text>
<text x="144.4" y="90.5">C</text>
<text x="144.8" y="93">3n3</text>
<text x="146.2" y="90.5">15</text>
<text x="155.9" y="94.1">120R</text>
<text x="76.7" y="101.1">R12</text>
<text x="92" y="101.1">D4</text>
<text x="144.4" y="100.6">C</text>
<text x="144.8" y="98.1">3n3</text>
<text x="146.2" y="100.6">17</text>
<text x="155.5" y="101.8">120R</text>
<text x="156.8" y="97">R11</text>
<text x="222.8" y="99.3">V-</text>
<text x="75.4" y="103.3">100K</text>
<text x="92" y="103.3">US1K-DIO</text>
<text x="152" y="107.2">D5</text>
<text x="167" y="106.4">DLG-0403-180</text>
<text x="172" y="102.2">L5</text>
<text x="226" y="104.4">X2-9</text>
<text x="53.4" y="111.3">0V</text>
<text x="75.4" y="113.4">100K</text>
<text x="76.7" y="111.2">R13</text>
<text x="149.4" y="109.5">SS110B</text>
<text x="165.6" y="111.5">EEEFK1V470P</text>
<text x="165.6" y="109.6">C18</text>
<text x="188.8" y="112.7">4u7</text>
<text x="188.8" y="110.1">C19</text>
<text x="84.3" y="115.5">PE</text>
<text x="99" y="118.6">JP5</text>
<text x="117.7" y="118.4">CY1Y-4</text>
<text x="117.7" y="115.8">C20</text>
<text x="126.2" y="118.4">N7</text>
<text x="136.1" y="119.7">SS110B</text>
<text x="139.3" y="117.5">D6</text>
<text x="160" y="119.9">L6</text>
<text x="222.8" y="116.9">V+</text>
<text x="94.8" y="124.1">C21</text>
<text x="118.2" y="122.4">GND</text>
<text x="141.4" y="124.9">R14</text>
<text x="154.9" y="124.9">DLG-0403-180</text>
<text x="226" y="122.2">X2-7</text>
<text x="50.4" y="127.2">D7</text>
<text x="93.8" y="127.9">100n</text>
<text x="129.1" y="126">C</text>
<text x="129.5" y="128.5">3n3</text>
<text x="130.9" y="126">22</text>
<text x="140" y="129.7">120R</text>
<text x="154.8" y="131">C23</text>
<text x="218.4" y="126.4">TP1</text>
<text x="48.4" y="137.3">EEEFK1V470P</text>
<text x="60.9" y="134.8">C24</text>
<text x="76.9" y="135.8">ZD2</text>
<text x="90.1" y="133.4">IC1</text>
<text x="154.8" y="136.1">1500u</text>
<text x="172.3" y="136.8">C25</text>
<text x="219" y="137.2">GND</text>
<text x="226" y="132.3">X2-8</text>
<text x="155.5" y="142.9">GND</text>
<text x="172.3" y="140.6">4u7</text>
<text x="49.4" y="147.7">R15</text>
<text x="73.8" y="149.4">0V</text>
<text x="94.6" y="144.8">VIPer35L</text>
<text x="173.3" y="149.9">GND</text>
<text x="42.9" y="155.1">D8</text>
<text x="49" y="152.5">N.C.</text>
<text x="54.5" y="155.4">R16</text>
<text x="39.6" y="161.1">BAS316</text>
<text x="54.6" y="160.2">47K</text>
<text x="94.8" y="161.6">C26</text>
<text x="145.2" y="158.9">R17</text>
<text x="146.8" y="161">1K</text>
<text x="44.1" y="166.5">D9</text>
<text x="58.9" y="167.1">R18</text>
<text x="70.1" y="164.7">C27</text>
<text x="76.7" y="166.8">R19</text>
<text x="94.8" y="164.1">33n</text>
<text x="121.2" y="166.4">OK1</text>
<text x="38.3" y="168.7">BAS316</text>
<text x="59" y="169.3">12K</text>
<text x="70.7" y="168.5">100p 1K8</text>
<text x="84.3" y="171.9">R20</text>
<text x="93.6" y="171.1">C28</text>
<text x="94" y="173">2n2</text>
<text x="153.6" y="173.1">R21</text>
<text x="84.4" y="174.1">47K</text>
<text x="118.1" y="179.7">TLP291-GB.SE-T</text>
<text x="143" y="179.6">ZD3</text>
<text x="154.3" y="177.9">1K</text>
<text x="143" y="181.9">MMSZ5V1T1G</text>
<text x="138.4" y="191.1">GND</text>
</g>
<g font-size="2.5" fill="#f0f">
<text x="243.1" y="28">X1</text>
<text x="246.9" y="28">3-pin input connector</text>
<text x="240.6" y="45.8">X2</text>
<text x="244.4" y="45.8">9-pin output connector</text>
</g>
<g font-size="2.1" fill="#808080">
<text x="63.2" y="27">4</text>
<text x="70.2" y="27">3</text>
<text x="107.6" y="34.6" transform="rotate(-90 107.6 34.6)">AC1</text>
<text x="104.3" y="37.1">-</text>
<text x="110.8" y="37.1">+</text>
<text x="63.2" y="47.3">2</text>
<text x="70.2" y="47.3">1</text>
<text x="107.6" y="44.5" transform="rotate(-90 107.6 44.5)">AC2</text>
<text x="108.9" y="80.3">1</text>
<text x="121" y="80.3">7</text>
<text x="108.9" y="87.9">2</text>
<text x="120.4" y="87.9">15</text>
<text x="121" y="85.4">6</text>
<text x="121" y="95.6">13</text>
<text x="121" y="93">14</text>
<text x="121" y="98.1">11</text>
<text x="108.9" y="103.2">4</text>
<text x="120.4" y="105.7">12</text>
<text x="120.4" y="103.2">9</text>
<text x="120.4" y="110.8">10</text>
<text x="99.9" y="133.6" transform="rotate(-90 99.9 133.6)">5</text>
<text x="107.6" y="133.6" transform="rotate(-90 107.6 133.6)">13*4</text>
<text x="88.6" y="138.7">8</text>
<text x="92.5" y="139.8">BR</text>
<text x="101.1" y="140.8" transform="rotate(-90 101.1 140.8)">VDD</text>
<text x="108.7" y="143" transform="rotate(-90 108.7 143)">DRAIN</text>
<text x="88.6" y="148.9">6</text>
<text x="92.5" y="150">ZCD</text>
<text x="99.9" y="155.9" transform="rotate(-90 99.9 155.9)">7</text>
<text x="101.1" y="152" transform="rotate(-90 101.1 152)">FB</text>
<text x="108.7" y="152" transform="rotate(-90 108.7 152)">GND</text>
<text x="107.6" y="157.9" transform="rotate(-90 107.6 157.9)">1*4</text>
<text x="119.1" y="169.2">4</text>
<text x="133.7" y="169.2">1</text>
<text x="119.1" y="174.3">3</text>
<text x="133.7" y="174.3">2</text>
</g>
<g font-size="2" fill="#f0f">
<text x="246" y="31.9">Earth (PE) 1</text>
<text x="249" y="34.5">AC line 2</text>
<text x="245.9" y="37">AC neutral 3</text>
<text x="246.3" y="52.3">12V_GND 2</text>
<text x="250.7" y="49.7">+12V 1</text>
<text x="246.4" y="59.9">U_CTRL+ 5</text>
<text x="247" y="57.3">U_CTRL- 4</text>
<text x="251.2" y="54.8">-12V 3</text>
<text x="249.4" y="62.4">FAULT 6</text>
<text x="252.9" y="65">V+ 7</text>
<text x="251" y="67.5">GND 8</text>
<text x="253.5" y="70">V- 9</text>
</g>
<g font-size="1.8" fill="#008080">
<text x="34.9" y="26.7">AC_N_IN</text>
<text x="136.5" y="31.9" transform="rotate(-90 136.5 31.9)">AUX_AC</text>
<text x="117.8" y="36.9">DC_BUS</text>
<text x="34.9" y="47">AC_L_IN</text>
<text x="214.9" y="54.6">0V</text>
<text x="55.1" y="64.8">ENC_PE</text>
<text x="114.3" y="61">GNDA/2.3B</text>
<text x="209.9" y="64.8">12V_COMM</text>
<text x="212.4" y="62.3">DC_OUT</text>
<text x="198.7" y="69.9">PREG_OUT+</text>
<text x="113.6" y="75">0V</text>
<text x="31.8" y="83.8">DC_BUS/2.1A</text>
<text x="28.4" y="157.5">AUX_AC</text>
</g>
<g font-size="1.8" fill="#808080">
<text x="70.5" y="24.2">PCB 2.4mm</text>
<text x="36.2" y="37.9">N.C.</text>
<text x="70.5" y="41.9">PCB 2.4mm</text>
<text x="42.1" y="53.6">N.C.</text>
<text x="48.2" y="86.1">RLB0812-471KL</text>
<text x="63.3" y="98">UCY2G6R8MP</text>
<text x="75.4" y="98">D</text>
<text x="108.4" y="113.2">FERYSTER_5851</text>
<text x="47.1" y="132.5">1N5819HW-7-F</text>
<text x="76.9" y="137.6">BZT52C20-DC</text>
</g>
<g font-size="1.8" fill="#f00">
<text x="22.2" y="40.7">AC in (115/230 V)</text>
<text x="206.1" y="62.3">+12 V</text>
<text x="215.4" y="87.7">-12 V</text>
<text x="65.4" y="106.7">Star ground</text>
<text x="216.4" y="102.9">-8 V</text>
<text x="214.5" y="120.7">+6.5 V</text>
<text x="54.3" y="151.8">Rff</text>
<text x="55.2" y="161.9">Rovp</text>
<text x="94.6" y="165.7">Cfb1</text>
<text x="59.9" y="171.5">Rlim</text>
<text x="85.1" y="175.9">Rfb1</text>
<text x="95" y="174.6">Cfb</text>
</g>
<g font-size="1.8" fill="#800000">
<text x="170.7" y="47.3" transform="rotate(-90 170.7 47.3)">+</text>
<text x="163.2" y="70.1" transform="rotate(-90 163.2 70.1)">+</text>
<text x="163.2" y="77.7" transform="rotate(-90 163.2 77.7)">+</text>
<text x="61.6" y="93" transform="rotate(-90 61.6 93)">+</text>
<text x="165.6" y="112.6" transform="rotate(-90 165.6 112.6)">+</text>
<text x="153" y="131.1" transform="rotate(-90 153 131.1)">+</text>
<text x="69.1" y="136.1" transform="rotate(-90 69.1 136.1)">+</text>
<text x="19" y="188.6">Licensed under the TAPR Open Hardware License (www.tapr.org/OHL)</text>
<text x="19" y="190.5">More info at https://www.envox.hr/eez</text>
<text x="19" y="192.4">Repository: https://github.com/eez-open/CF-DIC</text>
</g>
<g font-size="1.4" fill="#808080">
<text x="85.9" y="44.9" transform="rotate(-90 85.9 44.9)">MKP-X2-220NR15/310</text>
<text x="56" y="52.3" transform="rotate(-90 56 52.3)">MKP-X2-220NR15/310</text>
</g>
<g font-size="1.4" fill="#800000">
<text x="118.6" y="83.7">14V/AUX</text>
<text x="118.6" y="91.3">12V</text>
<text x="118.6" y="95.1">12V</text>
<text x="118.6" y="101.5">7V</text>
<text x="118.6" y="109.1">6V</text>
</g>
</svg>
